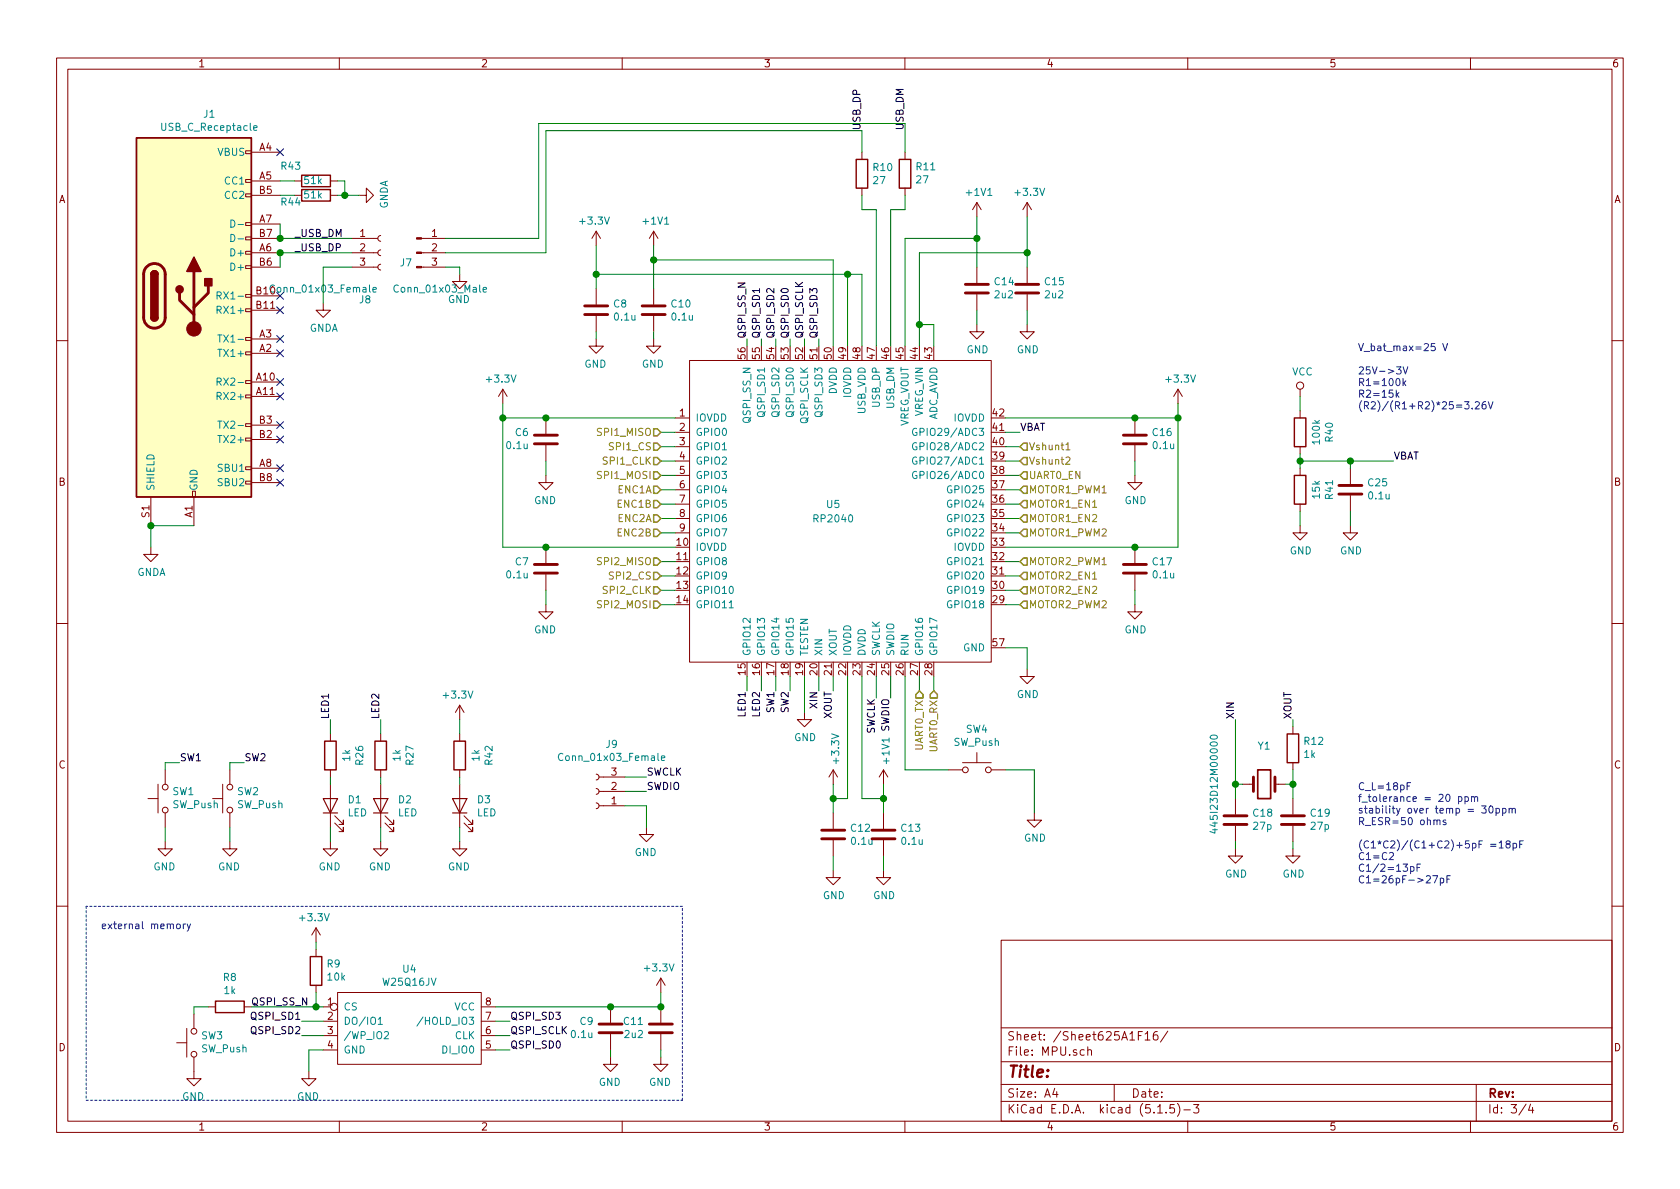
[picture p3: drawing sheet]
<svg xmlns="http://www.w3.org/2000/svg" width="297mm" height="210mm" viewBox="0 0 297 210" stroke-linecap="round" stroke-linejoin="round" font-family="sans-serif">
<g fill="none" stroke="#840000" stroke-width=".18">
<path d="M10 10.3h277v189.9h-277zM12 12.2h273v186.1h-273zM60 10.3v1.9M110 10.3v1.9M160 10.3v1.9M210 10.3v1.9M260 10.3v1.9M43.4 39.4h1v.5h-1zM43.4 34.3h1v.5h-1zM43.4 31.7h1v.6h-1zM43.4 26.7h1v.5h-1zM44.4 32h5.1"/>
<path d="M44.4 34.5h5.1M44.4 26.9h5.1M44.4 39.6h5.1M52.1 32h1.2M58.4 32h1.3M58.4 34.5h1.3M63.5 34.5h1.3v-1.2l1.2 1.2-1.2 1.3v-1.3M152.4 26.9v1.3M152.4 33.3v1.2M160 26.9v1.3M160 33.3v1.2M172.7 35.8v2.5"/>
<path d="M172.7 35.8l-.7 1.3M172.7 35.8l.8 1.3M181.6 35.8v2.5M181.6 35.8l-.8 1.3M181.6 35.8l.8 1.3M43.4 59.7h1v.5h-1zM43.4 54.6h1v.5h-1zM43.4 52.1h1v.5h-1zM43.4 47h1v.5h-1zM43.4 44.4h1v.6h-1zM43.4 41.9h1v.5h-1zM44.4 47.2h5.1"/>
<path d="M44.4 44.7h5.1M44.4 42.2h5.1M44.4 59.9h5.1M44.4 52.3h5.1M44.4 54.9h5.1M57.1 53.6v1.3h1.3l-1.3 1.2-1.2-1.2h1.2M62.2 47.2h4.6M62.2 44.7h4.6M62.2 42.2h4.6M67.3 46.7l-.3 .1-.2 .4 .1 .3 .4 .2M67.3 44.2l-.3 .1-.2 .3 .1 .4 .4 .2M67.3 41.7l-.3 .1-.2 .3 .1 .4 .4 .2"/>
<path d="M74.5 47.2h4.2M74.5 44.7h4.2M74.5 42.2h4.2M81.3 48.5v1.3h-1.3l1.3 1.2 1.2-1.2h-1.2M105.4 59.9v1.3h-1.3l1.3 1.3 1.3-1.3h-1.3M105.4 40.9v2.5M105.4 51v2.8M105.4 55.9v2.8M105.4 40.9l.8 1.3M105.4 40.9l-.8 1.3M115.6 59.9v1.3h-1.3l1.3 1.3 1.2-1.3h-1.2M115.6 40.9l-.8 1.3"/>
<path d="M115.6 40.9v2.5M115.6 51v2.8M115.6 55.9v2.8M115.6 40.9l.7 1.3M172.7 57.4v1.3h1.3l-1.3 1.2-1.3-1.2h1.3M172.7 47.2v2.8M172.7 52.1v2.8M181.6 57.4v1.3h1.3l-1.3 1.2-1.3-1.2h1.3M181.6 47.2v2.8M181.6 52.1v2.8M10 60.2h2M43.4 77.5h1v.5h-1z"/>
<path d="M43.4 74.9h1v.5h-1zM43.4 69.8h1v.6h-1zM43.4 67.3h1v.5h-1zM43.4 62.2h1v.5h-1zM44.4 67.6h5.1M44.4 70.1h5.1M44.4 62.5h5.1M44.4 77.7h5.1M44.4 75.2h5.1M88.9 68.8l.8 1.3M88.9 68.8v2.6M88.9 68.8l-.8 1.3"/>
<path d="M96.5 73.9v2.8M96.5 78.7v2.8M119.4 73.9h2.5M119.4 76.4h2.5M119.4 79h2.5M121.9 63.7h53.4v53.4h-53.4zM200.7 73.9v2.8M200.7 78.7v2.8M208.3 68.8l-.8 1.3M208.3 68.8v2.6M208.3 68.8l.7 1.3M229.9 68.8v1.3"/>
<path d="M229.9 72.6v1.3M229.9 79v1.3M285 60.2h2M26.7 96.8v1.2h1.2l-1.2 1.3-1.3-1.3h1.3M26.7 87.9v5.1M34 86.9h.5v1h-.5zM34.3 87.9v5.1M43.4 85.1h1v.5h-1zM43.4 82.5h1v.6h-1zM44.4 82.8h5.1M44.4 85.3h5.1M96.5 84.1v1.2h-1.3l1.3 1.3 1.3-1.3h-1.3"/>
<path d="M96.5 96.8v2.8M119.4 81.5h2.5M119.4 84.1h2.5M119.4 86.6h2.5M119.4 89.1h2.5M119.4 91.7h2.5M119.4 94.2h2.5M200.7 84.1v1.2h1.2l-1.2 1.3-1.3-1.3h1.3M200.7 96.8v2.8M229.9 93v1.2h1.2l-1.2 1.3-1.3-1.3h1.3M229.9 82.8v1.3M229.9 89.1v1.3"/>
<path d="M238.8 93v1.2h1.2l-1.2 1.3-1.3-1.3h1.3M238.8 82.8v2.8M238.8 87.6v2.8M10 110.3h2M96.5 106.9v1.3h-1.3l1.3 1.3 1.3-1.3h-1.3M96.5 101.6v2.8M181.6 118.4v1.2h1.3l-1.3 1.3-1.3-1.3h1.3M200.7 106.9v1.3h1.2l-1.2 1.3-1.3-1.3h1.3M200.7 101.6v2.8M285 110.3h2M27.9 138.7v5.1M29.2 136.1v2.6"/>
<path d="M39.4 138.7v5.1M40.6 136.1v2.6M58.4 129.8v1.3M58.4 136.1v1.3M58.4 138.7v7.6M67.3 129.8v1.3M67.3 136.1v1.3M67.3 138.7v7.6M81.3 124.7v2.5M81.3 129.8v1.3M81.3 136.1v1.3M81.3 138.7v7.6"/>
<path d="M81.3 124.7l.7 1.3M81.3 124.7l-.8 1.3M105.4 136.9l.3 .1 .2 .3-.1 .4-.4 .2M105.4 139.4l.3 .2 .2 .2-.1 .5-.4 .2M105.9 137.4h4.6M105.9 139.9h4.6M142.2 126v1.2h1.3l-1.3 1.3-1.2-1.3h1.2M147.3 136.1v2.6M147.3 136.1l-.7 1.3M147.3 136.1l.8 1.3M156.2 136.1l-.8 1.3M156.2 136.1v2.6"/>
<path d="M156.2 136.1l.8 1.3M167.6 136.1h2.6M170.2 134.9h5.1M172.7 133.1v1.8M175.3 136.1h2.5M219.7 138.7h1.9M225.4 138.7h1.9M228.6 128.5v1.3M228.6 134.9v1.2M26.2 141.2h1.7M29.2 148.8v1.3h-1.3l1.3 1.3 1.3-1.3h-1.3M29.2 143.8v2.5"/>
<path d="M37.6 141.2h1.8M40.6 148.8v1.3h-1.2l1.2 1.3 1.3-1.3h-1.3M40.6 143.8v2.5M58.4 148.8v1.3h-1.3l1.3 1.3 1.3-1.3h-1.3M59.2 145.5l1.5 1.6v-.8v.8h-.8M59.2 144.3l1.5 1.5v-.8v.8h-.8M67.3 148.8v1.3h-1.3l1.3 1.3 1.3-1.3h-1.3M68.1 145.5l1.5 1.6v-.8v.8h-.8M68.1 144.3l1.5 1.5v-.8v.8h-.8M81.3 148.8v1.3h-1.3l1.3 1.3 1.2-1.3h-1.2M82 145.5l1.6 1.6v-.8v.8h-.8M82 144.3l1.6 1.5v-.8v.8h-.8"/>
<path d="M105.4 142l.3 .1 .2 .3-.1 .4-.4 .2M105.9 142.5h4.6M114.3 146.3v1.3h-1.3l1.3 1.2 1.3-1.2h-1.3M147.3 153.9v1.3h1.3l-1.3 1.3-1.3-1.3h1.3M147.3 143.8v2.8M147.3 148.6v2.8M156.2 153.9v1.3h1.3l-1.3 1.3-1.3-1.3h1.3M156.2 143.8v2.8M156.2 148.6v2.8M182.9 143.8v1.2h1.2l-1.2 1.3-1.3-1.3h1.3M218.4 150.1v1.3h1.3l-1.3 1.2-1.2-1.2h1.2M218.4 141.2v2.8"/>
<path d="M218.4 146v2.8M228.6 150.1v1.3h1.3l-1.3 1.2-1.3-1.2h1.3M228.6 141.2v2.8M228.6 146v2.8M10 160.2h2M34.3 179.3v2.6M36.8 178h1.3M43.2 178h1.2M55.9 164.1l.7 1.2M55.9 164.1v2.5M55.9 167.9v1.3M55.9 174.2v1.3"/>
<path d="M55.9 164.1l-.8 1.2M57.1 178h1.3M59.7 175.5h25.4v12.7h-25.4zM85.1 178h2.5M107.9 178v2.8M116.8 173v2.5M116.8 178v2.8M116.8 173l.8 1.2M116.8 173l-.7 1.2M177 166.3h108v32h-108zM285 160.2h2M31.2 184.4h1.8"/>
<path d="M33 181.9v5M34.3 186.9v3.8h-1.3l1.3 1.3 1.3-1.3h-1.3M54.6 189.5v1.2h-1.3l1.3 1.3 1.3-1.3h-1.3M57.1 183.1h2.6M57.1 180.6h2.6M57.1 185.7h2.6M60 198.3v1.9M85.1 183.1h2.5M85.1 180.6h2.5M85.1 185.7h2.5M107.9 186.9v1.3h-1.2l1.2 1.3 1.3-1.3h-1.3M107.9 182.9v2.8"/>
<path d="M110 198.3v1.9M116.8 186.9v1.3h-1.2l1.2 1.3 1.3-1.3h-1.3M116.8 182.9v2.8M160 198.3v1.9M177 194.8h108M177 191.8h108M177 187.8h108M177 181.8h108M186.5 192.5l-.4 1h1M186.8 193v1M191.7 185.7l-.4-.1-.3 .3 .1 .6 .2 .1 .4-.1M192.3 185.7h.1a.37 .37 0 0 1 .6 .1v.8"/>
<path d="M192.3 185.1v1.5M197 191.8v3M201.3 183.1h.5M202 182.4h-.7v1.5M202.5 182.8l.4-.4v1.5M202.5 183.9h.8M204.6 182.4a.59 .59 0 0 0-.7 .7l.1 .7 .2 .1 .5-.1v-.5l-.1-.2-.4-.1-.3 .3M204.7 196.8h.8M206.2 196.7v.1M206.5 182.3l-1.3 2M207.6 195.3h-.7l-.1 .7 .2-.1 .5 .1 .2 .2-.1 .5-.2 .1-.6-.1M208.2 195.1a1.71 1.71 0 0 1 0 2.3"/>
<path d="M209.3 196.3h1.2M210 198.3v1.9M211 195.3h1l-.5 .6 .4 .1v.7l-.2 .1-.7-.1M260 198.3v1.9M261 191.8v6.5M269.8 195.2l-1.2 2M270.6 195.2l-.3 1.1h.9M271 195.8v1"/>
<circle cx="229.9" cy="68.2" r=".63"/>
<circle cx="29.2" cy="139.2" r=".51"/>
<circle cx="40.6" cy="139.2" r=".51"/>
<circle cx="170.7" cy="136.1" r=".51"/>
<circle cx="174.8" cy="136.1" r=".51"/>
<circle cx="29.2" cy="143.3" r=".51"/>
<circle cx="40.6" cy="143.3" r=".51"/>
<circle cx="59.1" cy="178" r=".63"/>
<circle cx="34.3" cy="186.4" r=".51"/>
<circle cx="34.3" cy="182.4" r=".51"/>
</g>
<g fill="none" stroke="#840000" stroke-width=".51">
<path d="M26 47.2a1.89 1.89 0 0 1 2-.5 1.89 1.89 0 0 1 1.2 1.8v7.6a1.9 1.9 0 0 1-1.9 1.9 1.9 1.9 0 0 1-1.9-1.9v-7.7l.1-.6zM31.7 51.8v1.3l2.6 2.5M34.3 48v10.2M36.8 50.5v1.3l-2.5 2.6M103.4 55.6h4M103.4 54.1h4M113.5 55.6h4.1M113.5 54.1h4.1M170.7 50.3h4.1M170.7 51.8h4.1M179.6 50.3h4M179.6 51.8h4"/>
<path d="M94.5 77h4.1M94.5 78.5h4.1M198.6 77h4.1M198.6 78.5h4.1M94.5 99.8h4.1M198.6 99.8h4.1M236.7 85.8h4.1M236.7 87.4h4.1M94.5 101.3h4.1M198.6 101.3h4.1M221.6 137.4v2.5M225.4 137.4v2.5"/>
<path d="M145.3 148.3h4.1M145.3 146.8h4.1M154.2 148.3h4M154.2 146.8h4M216.4 144.3h4.1M216.4 145.8h4.1M226.6 144.3h4M226.6 145.8h4M105.9 181.1h4.1M105.9 182.6h4.1M114.8 181.1h4.1M114.8 182.6h4.1"/>
</g>
<path d="M222.4 136.1h2.3v5.1h-2.3z" fill="none" stroke="#840000" stroke-width=".3"/>
<g fill="none" stroke="#008484" stroke-width=".18">
<path d="M40.8 38.9a.64 .64 0 0 1 .7 .6 .64 .64 0 0 1-.7 .7zM42.1 39.7h1M44.9 22.6l.6-.1-.1-.2-.4-.1-.1 .2v.6h.5M38.4 52.3l.6-.1 .1-.2-.1-.3-.1-.1h-.5v1.3M38.4 54.8h.6l.1-.2-.1-.3-.1-.2h-.5v1.3M38.5 59.2h.7M38.7 52.3l.4 .6M38.9 59.2v1.3M40.8 41.4a.64 .64 0 0 1 .7 .7 .64 .64 0 0 1-.7 .6zM42.1 42.2h1M65.9 51.2l.6-.1v-.2l-.4-.1-.2 .2 .1 .6h.5M85.4 51.2l.6-.1v-.2l-.4-.1-.2 .2 .1 .6h.5"/>
<path d="M38.4 67.5h.6l.1-.2-.1-.3-.1-.2h-.5v1.3M38.4 70h.6l.1-.2-.1-.3-.1-.1h-.5v1.3M38.5 61.8h.7M38.5 77h.7M38.5 74.5h.7M38.7 67.5l.4 .6M38.9 74.5v1.2M162.1 78.4a.59 .59 0 0 0-.8 .5 .59 .59 0 0 0 .8 .6v-.5h-.2M162.1 75.8a.59 .59 0 0 0-.8 .6 .59 .59 0 0 0 .8 .6v-.5h-.2M162.1 83.4a.59 .59 0 0 0-.8 .6 .59 .59 0 0 0 .8 .6v-.5h-.2M162.1 80.9a.59 .59 0 0 0-.8 .6 .59 .59 0 0 0 .8 .5v-.4h-.2M128.9 107.5h.7"/>
<path d="M99.5 133.3a.6 .6 0 0 0-.8 .5 .6 .6 0 0 0 .6 .7l.2-.1M116.9 134.1l.7-.1-.1-.3-.4-.1-.2 .2 .1 .6h.5M214.1 130.1a.66 .66 0 0 1 .7-.2 .66 .66 0 0 1 .4 .5 .74 .74 0 0 1-1.2-.1zM214.8 146.6v.7l-.9-.3M74.8 179.8l-1.1 1.7M66.9 180.2l.3-.3v1.2M66.9 181.1h.7M68 182.5l.5-.1 .2 .4-.1 .2-.7 .7h.8"/>
</g>
<g fill="#840000" stroke="#840000" stroke-width=".18">
<path d="M73.7 47.1h.8v.3h-.8z"/>
<path d="M73.7 44.6h.8v.2h-.8z"/>
<path d="M73.7 42h.8v.3h-.8z"/>
<circle cx="34.3" cy="58.2" r="1.27"/>
</g>
<path d="M57.1 141.2h2.6l-1.3 2.6zM57.1 143.8h2.6M66 141.2h2.6l-1.3 2.6zM66 143.8h2.6M80 141.2h2.5l-1.2 2.6zM80 143.8h2.5" fill="none" stroke="#840000" stroke-width=".2"/>
<g fill="none" stroke="#840000" stroke-width=".25">
<path d="M24.1 24.4h20.3v63.5h-20.3zM53.3 31h5.1v2h-5.1zM53.3 33.5h5.1v2.1h-5.1zM151.4 28.2h2v5.1h-2zM159 28.2h2v5.1h-2zM26.7 56.1a.63 .63 0 0 0 .6 .7 .63 .63 0 0 0 .6-.7M26.7 48.5a.63 .63 0 0 1 .6-.6 .63 .63 0 0 1 .6 .6M228.9 73.9h2v5.1h-2zM228.9 84.1h2v5h-2zM57.4 131.1h2v5h-2zM66.3 131.1h2v5h-2zM80.3 131.1h2v5h-2z"/>
<path d="M227.6 129.8h2v5.1h-2zM38.1 177h5.1v2.1h-5.1zM54.9 169.2h2v5h-2z"/>
</g>
<path d="M24.1 24.4h20.3v63.5h-20.3z" fill="#ffffc2" stroke="#ffffc2" stroke-width=".18"/>
<g fill="#840000" stroke="#840000" stroke-width=".25">
<path d="M26.7 56.1h1.2a.63 .63 0 0 1-.6 .7 .63 .63 0 0 1-.6-.7z"/>
<path d="M26.8 48.1a.63 .63 0 0 1 .8-.2 .63 .63 0 0 1 .3 .6h-1.2z"/>
<path d="M26.7 48.5h1.2v7.6h-1.2z"/>
<path d="M36.2 49.3h1.3v1.2h-1.3z"/>
<path d="M34.3 45.5l1.3 2.5h-2.6z"/>
<circle cx="31.7" cy="51.2" r=".63"/>
</g>
<path d="M15.2 160.3v34.3M120.6 160.3h-105.4M15.2 194.6h105.4M120.6 194.6v-34.3" fill="none" stroke="#0000c2" stroke-width=".18" stroke-dasharray=".4 .4"/>
<g fill="none" stroke="#008400" stroke-width=".18">
<path d="M49.5 39.6v2.6h12.7M49.5 32h2.6M59.7 32h1.3v2.5M59.7 34.5h3.8M152.4 26.9v-3.8h-55.9v21.6h-17.8M152.4 34.5v2.6h2.5v24.1M160 26.9v-5.1h-64.8v20.4h-16.5M160 34.5v2.6h-2.5v24.1M172.7 38.3v8.9M181.6 38.3v8.9M62.2 47.2h-5.1v6.4M62.2 44.7h-12.7v2.5"/>
<path d="M78.7 47.2h2.6v1.3M105.4 43.4v7.6M105.4 58.7v1.2M105.4 48.5h47v12.7M115.6 46h31.7v15.2M115.6 43.4v7.6M115.6 58.7v1.2M132.1 59.9v1.3M134.6 59.9v1.3M137.2 59.9v1.3M139.7 59.9v1.3M142.2 59.9v1.3"/>
<path d="M144.8 59.9v1.3M149.9 48.5v12.7M162.6 57.4h2.5v3.8M172.7 42.2h-12.7v19M172.7 54.9v2.5M181.6 44.7h-19v16.5M181.6 54.9v2.5M88.9 71.4v25.4h30.5M88.9 73.9h30.5M116.8 79h2.6M116.8 76.4h2.6M177.8 79h2.5"/>
<path d="M177.8 76.4h2.5M177.8 73.9h30.5M208.3 71.4v25.4h-30.5M229.9 70.1v2.5M34.3 93h-7.6v3.8M96.5 81.5v2.6M116.8 81.5h2.6M116.8 94.2h2.6M116.8 91.7h2.6M116.8 89.1h2.6M116.8 99.3h2.6M116.8 86.6h2.6"/>
<path d="M116.8 84.1h2.6M177.8 81.5h2.5M177.8 94.2h2.5M177.8 91.7h2.5M177.8 89.1h2.5M177.8 99.3h2.5M177.8 86.6h2.5M177.8 84.1h2.5M200.7 81.5v2.6M229.9 81.5h16.5M229.9 80.3v2.5M229.9 90.4v2.6"/>
<path d="M238.8 81.5v1.3M238.8 90.4v2.6M96.5 104.4v2.5M116.8 106.9h2.6M116.8 104.4h2.6M116.8 101.8h2.6M132.1 119.6v2.6M134.6 119.6v2.6M137.2 119.6v2.6M139.7 119.6v2.6M142.2 119.6v6.4M144.8 119.6v2.6"/>
<path d="M147.3 119.6v2.6M149.9 119.6v21.6h-2.6M152.4 119.6v21.6h3.8M154.9 119.6v3.8M157.5 119.6v3.8M160 119.6v16.5h7.6M162.6 119.6v2.6M165.1 119.6v2.6M177.8 106.9h2.5M177.8 104.4h2.5M177.8 101.8h2.5M177.8 114.5h3.8v3.9"/>
<path d="M200.7 104.4v2.5M31.7 134.9h-2.5v1.2M43.2 134.9h-2.6v1.2M58.4 127.2v2.6M58.4 137.4v1.3M67.3 127.2v2.6M67.3 137.4v1.3M81.3 127.2v2.6M81.3 137.4v1.3M110.5 137.4h3.8M110.5 139.9h3.8M147.3 138.7v5.1"/>
<path d="M156.2 138.7v5.1M177.8 136.1h5.1v7.7M218.4 138.7h1.3M218.4 127.2v14M227.3 138.7h1.3M228.6 127.2v1.3M228.6 136.1v5.1M29.2 146.3v2.5M40.6 146.3v2.5M58.4 146.3v2.5M67.3 146.3v2.5M81.3 146.3v2.5"/>
<path d="M110.5 142.5h3.8v3.8M147.3 151.4v2.5M156.2 151.4v2.5M218.4 148.8v1.3M228.6 148.8v1.3M36.8 178h-2.5v1.3M44.4 178h12.7M55.9 166.6v1.3M55.9 175.5v2.5M116.8 175.5v2.5h-29.2M53.3 180.6h3.8M53.3 183.1h3.8"/>
<path d="M57.1 185.7h-2.5v3.8M87.6 180.6h2.6M87.6 183.1h2.6M87.6 185.7h2.6M107.9 185.7v1.2M116.8 185.7v1.2"/>
</g>
<g fill="none" stroke="#848400" stroke-width=".25">
<path d="M115.6 78.4h.6l.6 .6-.6 .6h-.6zM115.6 75.8h.6l.6 .6-.6 .7h-.6zM181 78.4h.6v1.2h-.6l-.7-.6zM115.6 98.7h.6l.6 .6-.6 .6h-.6zM115.6 80.9h.6l.6 .6-.6 .7h-.6zM115.6 83.4h.6l.6 .7-.6 .6h-.6zM115.6 93.6h.6l.6 .6-.6 .7h-.6zM115.6 91.1h.6l.6 .6-.6 .6h-.6zM115.6 88.5h.6l.6 .6-.6 .7h-.6zM115.6 86h.6l.6 .6-.6 .6h-.6zM181 83.4h.6v1.3h-.6l-.7-.6zM181 80.9h.6v1.3h-.6l-.7-.7z"/>
<path d="M181 98.7h.6v1.2h-.6l-.7-.6zM181 88.5h.6v1.3h-.6l-.7-.7zM181 86h.6v1.2h-.6l-.7-.6zM181 93.6h.6v1.3h-.6l-.7-.7zM181 91.1h.6v1.2h-.6l-.7-.6zM115.6 103.8h.6l.6 .6-.6 .6h-.6zM115.6 101.2h.6l.6 .6-.6 .7h-.6zM115.6 106.3h.6l.6 .6-.6 .7h-.6zM181 103.8h.6v1.2h-.6l-.7-.6zM181 106.3h.6v1.3h-.6l-.7-.7zM181 101.2h.6v1.3h-.6l-.7-.7zM162.6 122.2l.6 .6v.6h-1.3v-.6z"/>
<path d="M165.1 122.2l.6 .6v.6h-1.2v-.6z"/>
</g>
<path d="M188.5 78.6l.3-.3v1.2M188.5 79.5h.7M188.5 80.9l.5-.1 .2 .4-.1 .2-.7 .7h.8" fill="none" stroke="#848400" stroke-width=".18"/>
<g fill="none" stroke="#0000c2" stroke-width=".18">
<path d="M246.9 69v1.3M246.9 64.9h.8l-.4 .4 .3 .2 .1 .4-.2 .2-.6-.1M247 69.8l.3 .5M247.3 69.4l-.4 .5M248.1 64.9l.4 1.2 .4-1.2M248.1 66.9v1.3M248.2 67.7l.4 .5M248.6 67.4l-.5 .4M255.1 60.8l.4 1.2 .4-1.2M259 71h.7l-.4 .5 .4 .1-.1 .7h-.4l-.2-.1M260.3 72.2v.1M260.8 71.2l.5-.2 .3 .4-.8 .9h.8"/>
<path d="M262.7 71l-.4 .1a.87 .87 0 0 0 0 1.2l.4-.1v-.6l-.4-.1-.2 .3M263.1 71l.5 1.3 .4-1.3M248.8 139h.4M249.4 138.4h-.6v1.3M245.7 150.9l.5-.2 .2 .4-.1 .2-.7 .7h.8M249.4 153.3l.4-.1 .2 .3-.1 .5h-.5M249.4 153.2v1.3M250.5 153.4h.5M251.2 152.8h-.7v1.3M253.3 154.9h.9l-.6 1.2M254.1 145.2l.2-.2 .3 .1v.7M254.7 155.3h.3l.3 .2-.2 .6h-.4"/>
<path d="M254.7 155.3v1.3M255.6 145.1l-.3-.1-.2 .2 .1 .2 .4 .1v.3h-.5M255.8 155.5h.4M256.4 154.9h-.6v1.2M257.9 140.9h.3l.3 .2-.1 .6h-.5M257.9 140.9v1.3M259 140.9h.4l.2 .2-.1 .6h-.5M259 140.9v1.3M260.2 141l.1-.1h.4v.8M260.2 140.9v.8M260.7 141.1l.2-.2h.3l.1 .8M262 142.5h.8l-.4 .5 .3 .1v.6l-.5 .1-.2-.1"/>
<path d="M263.4 142.6l.2-.1a.67 .67 0 0 1 .4 .6 .67 .67 0 0 1-.4 .7l-.4-.5zM263.6 149.3h.9M263.6 149.7h.9M264.5 143l.4-.1 .2 .3-.1 .5h-.5M264.5 142.9v1.3M265.1 149l.3-.3v1.3M265.1 150h.7M265.7 143l.3-.1 .3 .3-.1 .5h-.5M265.7 142.9v1.3M266.5 149.2l-.2-.3 .2-.2h.3l.2 .1v.3l-.6 .2-.1 .2v.2l.2 .3h.3l.2-.3v-.4l-.2-.1M266.8 143.1l.2-.2 .3 .1 .1 .8M266.8 142.9v.9"/>
<path d="M267.4 143.1l.1-.2 .3 .1 .1 .8M267.5 149.2l.4-.1 .2 .2-.1 .6h-.5M267.5 149.1v1.3M268.7 149.3h.4M269.3 148.7h-.6v1.3M31.3 163.4h.3l.2 .1 .1 .5-.2 .2h-.3l-.1-.1zM32.4 163.4v.8M32.8 163.4l-.4 .2M33.1 163.4l.3 .8M33.7 163.4l-.4 1.1-.2 .2"/>
</g>
<g fill="#008400" stroke="#008400" stroke-width=".25">
<circle cx="200.7" cy="73.9" r=".51"/>
<circle cx="108" cy="178" r=".51"/>
<circle cx="115.6" cy="46" r=".51"/>
<circle cx="172.7" cy="42.2" r=".51"/>
<circle cx="55.9" cy="178" r=".51"/>
<circle cx="181.6" cy="44.7" r=".51"/>
<circle cx="61" cy="34.5" r=".51"/>
<circle cx="105.4" cy="48.5" r=".51"/>
<circle cx="149.9" cy="48.5" r=".51"/>
<circle cx="49.5" cy="44.7" r=".51"/>
<circle cx="218.4" cy="138.7" r=".51"/>
<circle cx="96.5" cy="73.9" r=".51"/>
<circle cx="88.9" cy="73.9" r=".51"/>
<circle cx="229.9" cy="81.5" r=".51"/>
<circle cx="147.3" cy="141.2" r=".51"/>
<circle cx="238.8" cy="81.5" r=".51"/>
<circle cx="156.2" cy="141.2" r=".51"/>
<circle cx="228.6" cy="138.7" r=".51"/>
<circle cx="26.7" cy="93" r=".51"/>
<circle cx="162.6" cy="57.4" r=".51"/>
<circle cx="116.8" cy="178" r=".51"/>
<circle cx="96.5" cy="96.8" r=".51"/>
<circle cx="49.5" cy="42.2" r=".51"/>
<circle cx="208.3" cy="73.9" r=".51"/>
<circle cx="200.7" cy="96.8" r=".51"/>
</g>
<g fill="none" stroke="#000084" stroke-width=".18">
<path d="M48.9 26.3l1.2 1.2M50.1 26.3l-1.2 1.2M48.9 59.3l1.2 1.2M48.9 54.2l1.2 1.3M48.9 51.7l1.2 1.2M50.1 59.3l-1.2 1.2M50.1 54.2l-1.2 1.3M50.1 51.7l-1.2 1.2M48.9 77.1l1.2 1.2M48.9 74.6l1.2 1.2M48.9 69.5l1.2 1.2M48.9 66.9l1.2 1.3"/>
<path d="M48.9 61.9l1.2 1.2M50.1 77.1l-1.2 1.2M50.1 74.6l-1.2 1.2M50.1 69.5l-1.2 1.2M50.1 66.9l-1.2 1.3M50.1 61.9l-1.2 1.2M48.9 84.7l1.2 1.2M48.9 82.2l1.2 1.2M50.1 84.7l-1.2 1.2M50.1 82.2l-1.2 1.2"/>
</g>
<text font-size="2.8" fill="#840000" x="178" y="190.5">Title:</text>
<g font-size="2.1" fill="#840000">
<text x="178" y="184">Sheet: /Sheet625A1F16/</text>
<text x="178" y="186.7">File: MPU.sch</text>
<text x="178" y="196.9">KiCad E.D.A. kicad (5.1.5)-3</text>
<text x="178" y="194.1">Size: A4</text>
<text x="200" y="194.1">Date:</text>
<text x="263" y="194.1">Rev:</text>
<text x="263" y="196.9">Id: 3/4</text>
</g>
<g font-size="1.8" fill="#840000">
<text x="35" y="11.9">1</text>
<text x="85" y="11.9">2</text>
<text x="135" y="11.9">3</text>
<text x="185" y="11.9">4</text>
<text x="235" y="11.9">5</text>
<text x="285" y="11.9">6</text>
<text x="45.9" y="26.7">A4</text>
<text x="10.4" y="35.9">A</text>
<text x="45.9" y="31.7">A5</text>
<text x="45.9" y="34.3">B5</text>
<text x="285.4" y="35.9">A</text>
<text x="45.9" y="39.4">A7</text>
<text x="45.9" y="41.9">B7</text>
<text x="63.7" y="41.9">1</text>
<text x="76.4" y="41.9">1</text>
<text x="45.9" y="44.4">A6</text>
<text x="45.9" y="47">B6</text>
<text x="63.7" y="44.4">2</text>
<text x="63.7" y="47">3</text>
<text x="76.4" y="44.4">2</text>
<text x="76.4" y="47">3</text>
<text x="45.4" y="52.1">B10Conn_01x03_Female</text>
<text x="45.4" y="54.6">B11</text>
<text x="45.9" y="59.7">A3</text>
<text x="45.9" y="62.2">A2</text>
<text x="131.8" y="63.4" transform="rotate(-90 131.8 63.4)">56</text>
<text x="134.4" y="63.4" transform="rotate(-90 134.4 63.4)">55</text>
<text x="136.9" y="63.4" transform="rotate(-90 136.9 63.4)">54</text>
<text x="139.4" y="63.4" transform="rotate(-90 139.4 63.4)">53</text>
<text x="142" y="63.4" transform="rotate(-90 142 63.4)">52</text>
<text x="144.5" y="63.4" transform="rotate(-90 144.5 63.4)">51</text>
<text x="147.1" y="63.4" transform="rotate(-90 147.1 63.4)">50</text>
<text x="149.6" y="63.4" transform="rotate(-90 149.6 63.4)">49</text>
<text x="152.1" y="63.4" transform="rotate(-90 152.1 63.4)">48</text>
<text x="154.7" y="63.4" transform="rotate(-90 154.7 63.4)">47</text>
<text x="157.2" y="63.4" transform="rotate(-90 157.2 63.4)">46</text>
<text x="159.8" y="63.4" transform="rotate(-90 159.8 63.4)">45</text>
<text x="162.3" y="63.4" transform="rotate(-90 162.3 63.4)">44</text>
<text x="164.8" y="63.4" transform="rotate(-90 164.8 63.4)">43</text>
<text x="45.4" y="67.3">A10</text>
<text x="45.4" y="69.8">A11</text>
<text x="45.9" y="77.5">B2</text>
<text x="45.9" y="74.9">B3</text>
<text x="120.2" y="73.7">1</text>
<text x="120.2" y="76.2">2</text>
<text x="175.6" y="76.2">41</text>
<text x="175.6" y="73.7">42</text>
<text x="45.9" y="82.5">A8</text>
<text x="120.2" y="78.7">3</text>
<text x="120.2" y="81.3">4</text>
<text x="120.2" y="83.8">5</text>
<text x="175.6" y="83.8">38</text>
<text x="175.6" y="81.3">39</text>
<text x="175.6" y="78.7">40</text>
<text x="10.4" y="85.9">B</text>
<text x="45.9" y="85.1">B8</text>
<text x="120.2" y="86.4">6</text>
<text x="120.2" y="88.9">7</text>
<text x="175.6" y="88.9">36</text>
<text x="175.6" y="86.4">37</text>
<text x="285.4" y="85.9">B</text>
<text x="26.4" y="91.5" transform="rotate(-90 26.4 91.5)">S1</text>
<text x="34" y="91.5" transform="rotate(-90 34 91.5)">A1</text>
<text x="120.2" y="91.4">8</text>
<text x="120.2" y="94">9</text>
<text x="175.6" y="94">34</text>
<text x="175.6" y="91.4">35</text>
<text x="119.7" y="96.5">10</text>
<text x="119.7" y="99.1">11</text>
<text x="119.7" y="101.6">12</text>
<text x="175.6" y="101.6">31</text>
<text x="175.6" y="99.1">32</text>
<text x="175.6" y="96.5">33</text>
<text x="119.7" y="104.1">13</text>
<text x="119.7" y="106.7">14</text>
<text x="175.6" y="106.7">29</text>
<text x="175.6" y="104.1">30</text>
<text x="131.8" y="119.3" transform="rotate(-90 131.8 119.3)">15</text>
<text x="134.4" y="119.3" transform="rotate(-90 134.4 119.3)">16</text>
<text x="136.9" y="119.3" transform="rotate(-90 136.9 119.3)">17</text>
<text x="139.4" y="119.3" transform="rotate(-90 139.4 119.3)">18</text>
<text x="142" y="119.3" transform="rotate(-90 142 119.3)">19</text>
<text x="144.5" y="119.3" transform="rotate(-90 144.5 119.3)">20</text>
<text x="147.1" y="119.3" transform="rotate(-90 147.1 119.3)">21</text>
<text x="149.6" y="119.3" transform="rotate(-90 149.6 119.3)">22</text>
<text x="152.1" y="119.3" transform="rotate(-90 152.1 119.3)">23</text>
<text x="154.7" y="119.3" transform="rotate(-90 154.7 119.3)">24</text>
<text x="157.2" y="119.3" transform="rotate(-90 157.2 119.3)">25</text>
<text x="159.8" y="119.3" transform="rotate(-90 159.8 119.3)">26</text>
<text x="162.3" y="119.3" transform="rotate(-90 162.3 119.3)">27</text>
<text x="164.8" y="119.3" transform="rotate(-90 164.8 119.3)">28</text>
<text x="175.6" y="114.3">57</text>
<text x="10.4" y="135.9">C</text>
<text x="108.1" y="137.2">3</text>
<text x="285.4" y="135.9">C</text>
<text x="108.1" y="142.2">1</text>
<text x="108.1" y="139.7">2</text>
<text x="57.9" y="177.8">1</text>
<text x="85.9" y="177.8">8</text>
<text x="10.4" y="185.9">D</text>
<text x="57.9" y="180.3">2</text>
<text x="57.9" y="182.9">3</text>
<text x="57.9" y="185.4">4</text>
<text x="85.9" y="185.4">5</text>
<text x="85.9" y="182.9">6</text>
<text x="85.9" y="180.3">7</text>
<text x="285.4" y="185.9">D</text>
<text x="35" y="199.9">1</text>
<text x="85" y="199.9">2</text>
<text x="135" y="199.9">3</text>
<text x="185" y="199.9">4</text>
<text x="235" y="199.9">5</text>
<text x="285" y="199.9">6</text>
</g>
<g font-size="1.8" fill="#008484">
<text x="28.9" y="23.1">USB_C_Receptacle</text>
<text x="36" y="20.8">J1</text>
<text x="38.5" y="27.6">VBUS</text>
<text x="39.9" y="32.6">CC1</text>
<text x="39.9" y="35.2">CC2</text>
<text x="49.8" y="30">R43</text>
<text x="53.9" y="32.6">51k</text>
<text x="53.9" y="35.1">51k</text>
<text x="154.5" y="30.2">R10</text>
<text x="154.5" y="32.6">27</text>
<text x="162.1" y="30.1">R11</text>
<text x="162.1" y="32.4">27</text>
<text x="171" y="34.6">+1V1</text>
<text x="179.7" y="34.6">+3.3V</text>
<text x="68.6" y="37" transform="rotate(-90 68.6 37)">GNDA</text>
<text x="102.7" y="39.7">+3.3V</text>
<text x="113.9" y="39.7">+1V1</text>
<text x="41.1" y="45.3">D+</text>
<text x="41.1" y="47.9">D+</text>
<text x="70.8" y="47.1">J7</text>
<text x="39.4" y="53">RX1-</text>
<text x="63.6" y="53.6">J8</text>
<text x="70.2" y="51.7">Conn_01x03_Male</text>
<text x="79.2" y="53.6">GND</text>
<text x="175.9" y="50.4">C14</text>
<text x="176" y="52.8">2u2</text>
<text x="184.8" y="50.4">C15</text>
<text x="184.9" y="52.8">2u2</text>
<text x="39" y="55.5">RX1+</text>
<text x="54.7" y="58.7">GNDA</text>
<text x="108.5" y="54.4">C8</text>
<text x="108.7" y="56.7">0.1u</text>
<text x="118.8" y="54.4">C10</text>
<text x="118.9" y="56.7">0.1u</text>
<text x="39.2" y="63.1">TX1+</text>
<text x="39.6" y="60.6">TX1-</text>
<text x="103.3" y="65">GND</text>
<text x="113.5" y="65">GND</text>
<text x="170.9" y="62.5">GND</text>
<text x="179.8" y="62.5">GND</text>
<text x="39" y="70.7">RX2+</text>
<text x="39.4" y="68.2">RX2-</text>
<text x="86.2" y="67.7">+3.3V</text>
<text x="148" y="69.8" transform="rotate(-90 148 69.8)">DVDD</text>
<text x="150.5" y="70.4" transform="rotate(-90 150.5 70.4)">IOVDD</text>
<text x="155.6" y="71.9" transform="rotate(-90 155.6 71.9)">USB_DP</text>
<text x="206.3" y="67.7">+3.3V</text>
<text x="228.4" y="66.4">VCC</text>
<text x="39.6" y="75.8">TX2-</text>
<text x="91.2" y="77.1">C6</text>
<text x="122.9" y="74.5">IOVDD</text>
<text x="122.9" y="77.1">GPIO0</text>
<text x="132.7" y="74.6" transform="rotate(-90 132.7 74.6)">QSPI_SS_N</text>
<text x="135.3" y="73.4" transform="rotate(-90 135.3 73.4)">QSPI_SD1</text>
<text x="137.8" y="73.4" transform="rotate(-90 137.8 73.4)">QSPI_SD2</text>
<text x="140.3" y="73.4" transform="rotate(-90 140.3 73.4)">QSPI_SD0</text>
<text x="142.9" y="74.8" transform="rotate(-90 142.9 74.8)">QSPI_SCLK</text>
<text x="145.4" y="73.4" transform="rotate(-90 145.4 73.4)">QSPI_SD3</text>
<text x="153" y="73.2" transform="rotate(-90 153 73.2)">USB_VDD</text>
<text x="158.1" y="72.2" transform="rotate(-90 158.1 72.2)">USB_DM</text>
<text x="160.7" y="75.7" transform="rotate(-90 160.7 75.7)">VREG_VOUT</text>
<text x="162.5" y="77.1">GPIO29/ADC3</text>
<text x="163.2" y="73.7" transform="rotate(-90 163.2 73.7)">VREG_VIN</text>
<text x="165.7" y="74.6" transform="rotate(-90 165.7 74.6)">ADC_AVDD</text>
<text x="168.6" y="74.5">IOVDD</text>
<text x="203.9" y="77.1">C16</text>
<text x="38.7" y="83.4">SBU1</text>
<text x="39.2" y="78.4">TX2+</text>
<text x="89.7" y="79.4">0.1u</text>
<text x="122.9" y="79.6">GPIO1</text>
<text x="122.9" y="82.2">GPIO2</text>
<text x="162.5" y="82.2">GPIO27/ADC1</text>
<text x="162.5" y="79.6">GPIO28/ADC2</text>
<text x="204" y="79.4">0.1u</text>
<text x="233.4" y="78.4" transform="rotate(-90 233.4 78.4)">100k</text>
<text x="235.7" y="78.1" transform="rotate(-90 235.7 78.1)">R40</text>
<text x="27.3" y="86.9" transform="rotate(-90 27.3 86.9)">SHIELD</text>
<text x="34.9" y="86.9" transform="rotate(-90 34.9 86.9)">GND</text>
<text x="38.7" y="86">SBU2</text>
<text x="94.4" y="89.1">GND</text>
<text x="122.9" y="84.7">GPIO3</text>
<text x="122.9" y="87.2">GPIO4</text>
<text x="122.9" y="89.8">GPIO5</text>
<text x="146.2" y="89.8">U5</text>
<text x="162.5" y="84.7">GPIO26/ADC0</text>
<text x="167.8" y="89.8">GPIO24</text>
<text x="167.8" y="87.2">GPIO25</text>
<text x="198.8" y="89.1">GND</text>
<text x="233.4" y="88.1" transform="rotate(-90 233.4 88.1)">15k</text>
<text x="235.7" y="88.2" transform="rotate(-90 235.7 88.2)">R41</text>
<text x="242" y="86">C25</text>
<text x="242.1" y="88.3">0.1u</text>
<text x="122.9" y="92.3">GPIO6</text>
<text x="122.9" y="94.9">GPIO7</text>
<text x="144.1" y="92.4">RP2040</text>
<text x="167.8" y="94.9">GPIO22</text>
<text x="167.8" y="92.3">GPIO23</text>
<text x="24.2" y="101.8">GNDA</text>
<text x="91.2" y="100">C7</text>
<text x="122.9" y="97.4">IOVDD</text>
<text x="122.9" y="99.9">GPIO8</text>
<text x="167.8" y="99.9">GPIO21</text>
<text x="168.6" y="97.4">IOVDD</text>
<text x="203.9" y="100">C17</text>
<text x="228" y="98">GND</text>
<text x="236.9" y="98">GND</text>
<text x="89.7" y="102.3">0.1u</text>
<text x="122.9" y="102.5">GPIO9</text>
<text x="122.9" y="105">GPIO10</text>
<text x="122.9" y="107.6">GPIO11</text>
<text x="167.8" y="107.6">GPIO18</text>
<text x="167.8" y="105">GPIO19</text>
<text x="167.8" y="102.5">GPIO20</text>
<text x="204" y="102.3">0.1u</text>
<text x="94.4" y="112">GND</text>
<text x="198.8" y="112">GND</text>
<text x="132.7" y="116.1" transform="rotate(-90 132.7 116.1)">GPIO12</text>
<text x="135.3" y="116.1" transform="rotate(-90 135.3 116.1)">GPIO13</text>
<text x="137.8" y="116.1" transform="rotate(-90 137.8 116.1)">GPIO14</text>
<text x="140.3" y="116.1" transform="rotate(-90 140.3 116.1)">GPIO15</text>
<text x="142.9" y="116.1" transform="rotate(-90 142.9 116.1)">TESTEN</text>
<text x="145.4" y="116.1" transform="rotate(-90 145.4 116.1)">XIN</text>
<text x="148" y="116.1" transform="rotate(-90 148 116.1)">XOUT</text>
<text x="150.5" y="116.1" transform="rotate(-90 150.5 116.1)">IOVDD</text>
<text x="153" y="116.1" transform="rotate(-90 153 116.1)">DVDD</text>
<text x="155.6" y="116.1" transform="rotate(-90 155.6 116.1)">SWCLK</text>
<text x="158.1" y="116.1" transform="rotate(-90 158.1 116.1)">SWDIO</text>
<text x="160.7" y="116.1" transform="rotate(-90 160.7 116.1)">RUN</text>
<text x="163.2" y="116.1" transform="rotate(-90 163.2 116.1)">GPIO16</text>
<text x="165.7" y="116.1" transform="rotate(-90 165.7 116.1)">GPIO17</text>
<text x="170.3" y="115.2">GND</text>
<text x="78.6" y="123.5">+3.3V</text>
<text x="179.8" y="123.4">GND</text>
<text x="140.4" y="131.1">GND</text>
<text x="168.7" y="131.9">SW_Push</text>
<text x="170.8" y="129.6">SW4</text>
<text x="230.7" y="131.7">R12</text>
<text x="61.9" y="134.6" transform="rotate(-90 61.9 134.6)">1k</text>
<text x="64.2" y="135.2" transform="rotate(-90 64.2 135.2)">R26</text>
<text x="70.8" y="134.6" transform="rotate(-90 70.8 134.6)">1k</text>
<text x="73.1" y="135.2" transform="rotate(-90 73.1 135.2)">R27</text>
<text x="84.8" y="134.6" transform="rotate(-90 84.8 134.6)">1k</text>
<text x="87.1" y="135.2" transform="rotate(-90 87.1 135.2)">R42</text>
<text x="99.4" y="134.6">Conn_01x03_Female</text>
<text x="107.2" y="132.3">J9</text>
<text x="148.4" y="134.8" transform="rotate(-90 148.4 134.8)">+3.3V</text>
<text x="157.3" y="134.9" transform="rotate(-90 157.3 134.9)">+1V1</text>
<text x="222.5" y="132.6">Y1</text>
<text x="230.6" y="134">1k</text>
<text x="30.5" y="140.6">SW1</text>
<text x="30.6" y="142.9">SW_Push</text>
<text x="42" y="140.6">SW2</text>
<text x="42" y="142.9">SW_Push</text>
<text x="61.6" y="142.1">D1</text>
<text x="70.5" y="142.1">D2</text>
<text x="84.5" y="142.1">D3</text>
<text x="61.4" y="144.4">LED</text>
<text x="70.3" y="144.4">LED</text>
<text x="84.3" y="144.4">LED</text>
<text x="150.5" y="147.1">C12</text>
<text x="150.6" y="149.4">0.1u</text>
<text x="159.4" y="147.1">C13</text>
<text x="159.5" y="149.4">0.1u</text>
<text x="181.1" y="148.8">GND</text>
<text x="215.3" y="146.2" transform="rotate(-90 215.3 146.2)">445I23D12M00000</text>
<text x="221.6" y="144.4">C18</text>
<text x="221.7" y="146.7">27p</text>
<text x="231.8" y="144.4">C19</text>
<text x="231.9" y="146.7">27p</text>
<text x="27.1" y="153.9">GND</text>
<text x="38.6" y="153.9">GND</text>
<text x="56.3" y="153.9">GND</text>
<text x="65.2" y="153.9">GND</text>
<text x="79.2" y="153.9">GND</text>
<text x="112.2" y="151.4">GND</text>
<text x="216.6" y="155.2">GND</text>
<text x="226.8" y="155.2">GND</text>
<text x="145.5" y="159">GND</text>
<text x="154.4" y="159">GND</text>
<text x="53.2" y="162.9">+3.3V</text>
<text x="39.5" y="173.5">R8</text>
<text x="57.9" y="171.1">R9</text>
<text x="58" y="173.4">10k</text>
<text x="71.3" y="172">U4</text>
<text x="114.1" y="171.8">+3.3V</text>
<text x="39.7" y="175.8">1k</text>
<text x="60.7" y="178.7">CS</text>
<text x="67.8" y="174.3">W25Q16JV</text>
<text x="80.3" y="178.7">VCC</text>
<text x="35.6" y="183.8">SW3</text>
<text x="60.7" y="181.2">DO/IO1</text>
<text x="60.7" y="183.8">/WP_IO2</text>
<text x="74.7" y="181.2">/HOLD_IO3</text>
<text x="80.4" y="183.8">CLK</text>
<text x="101.1" y="183.6">0.1u</text>
<text x="102.6" y="181.2">C9</text>
<text x="110.4" y="181.2">C11</text>
<text x="110.5" y="183.6">2u2</text>
<text x="35.6" y="186.1">SW_Push</text>
<text x="60.7" y="186.3">GND</text>
<text x="78.5" y="186.3">DI_IO0</text>
<text x="32.2" y="194.6">GND</text>
<text x="52.5" y="194.6">GND</text>
<text x="105.9" y="192">GND</text>
<text x="114.8" y="192">GND</text>
</g>
<g font-size="1.8">
<text x="152.1" y="23.1" transform="rotate(-90 152.1 23.1)">USB_DP</text>
<text x="159.8" y="23.1" transform="rotate(-90 159.8 23.1)">USB_DM</text>
<text x="52.1" y="41.9">_USB_DM</text>
<text x="52.1" y="44.4">_USB_DP</text>
<text x="131.8" y="59.9" transform="rotate(-90 131.8 59.9)">QSPI_SS_N</text>
<text x="134.4" y="59.9" transform="rotate(-90 134.4 59.9)">QSPI_SD1</text>
<text x="136.9" y="59.9" transform="rotate(-90 136.9 59.9)">QSPI_SD2</text>
<text x="139.4" y="59.9" transform="rotate(-90 139.4 59.9)">QSPI_SD0</text>
<text x="142" y="59.9" transform="rotate(-90 142 59.9)">QSPI_SCLK</text>
<text x="144.5" y="59.9" transform="rotate(-90 144.5 59.9)">QSPI_SD3</text>
<text x="180.3" y="76.2">VBAT</text>
<text x="246.4" y="81.3">VBAT</text>
<text x="144.5" y="125.1" transform="rotate(-90 144.5 125.1)">XIN</text>
<text x="58.2" y="127.2" transform="rotate(-90 58.2 127.2)">LED1</text>
<text x="67.1" y="127.2" transform="rotate(-90 67.1 127.2)">LED2</text>
<text x="131.8" y="126.7" transform="rotate(-90 131.8 126.7)">LED1</text>
<text x="134.4" y="126.7" transform="rotate(-90 134.4 126.7)">LED2</text>
<text x="136.9" y="126" transform="rotate(-90 136.9 126)">SW1</text>
<text x="139.4" y="126" transform="rotate(-90 139.4 126)">SW2</text>
<text x="147.1" y="127.1" transform="rotate(-90 147.1 127.1)">XOUT</text>
<text x="154.7" y="129.9" transform="rotate(-90 154.7 129.9)">SWCLK</text>
<text x="157.2" y="129.4" transform="rotate(-90 157.2 129.4)">SWDIO</text>
<text x="218.2" y="127.2" transform="rotate(-90 218.2 127.2)">XIN</text>
<text x="228.3" y="127.2" transform="rotate(-90 228.3 127.2)">XOUT</text>
<text x="31.7" y="134.6">SW1</text>
<text x="43.2" y="134.6">SW2</text>
<text x="114.3" y="137.2">SWCLK</text>
<text x="114.3" y="139.7">SWDIO</text>
<text x="44.8" y="177.8">QSPI_SS_N</text>
<text x="44.7" y="182.9">QSPI_SD2</text>
<text x="44.7" y="180.3">QSPI_SD1</text>
<text x="90.2" y="180.3">QSPI_SD3</text>
<text x="90.2" y="185.4">QSPI_SD0</text>
<text x="90.2" y="182.9">QSPI_SCLK</text>
</g>
<text font-size="1.8" fill="#008400" x="49.8" y="36.4">R44</text>
<g font-size="1.8" fill="#0000c2">
<text x="240" y="62.1">V_bat_max=25 V</text>
<text x="240" y="66.2">25V-&gt;3V</text>
<text x="240" y="68.3">R1=100k</text>
<text x="240" y="70.3">R2=15k</text>
<text x="240" y="72.4">(R2)/(R1+R2)*25=3.26V</text>
<text x="240" y="139.7">C_L=18pF</text>
<text x="240" y="141.8">f_tolerance = 20 ppm</text>
<text x="240" y="143.9">stability over temp = 30ppm</text>
<text x="240" y="145.9">R_ESR=50 ohms</text>
<text x="240" y="150">(C1*C2)/(C1+C2)+5pF =18pF</text>
<text x="240" y="152.1">C1=C2</text>
<text x="240" y="154.1">C1/2=13pF</text>
<text x="240" y="156.2">C1=26pF-&gt;27pF</text>
<text x="17.8" y="164.3">external memory</text>
</g>
<g font-size="1.8" fill="#848400">
<text x="106" y="77.1">SPI1_MISO</text>
<text x="106.9" y="82.2">SPI1_CLK</text>
<text x="108.1" y="79.6">SPI1_CS</text>
<text x="181.9" y="82.2">Vshunt2</text>
<text x="181.9" y="79.6">Vshunt1</text>
<text x="106" y="84.7">SPI1_MOSI</text>
<text x="109.3" y="89.8">ENC1B</text>
<text x="109.3" y="87.2">ENC1A</text>
<text x="181.9" y="84.7">UART0_EN</text>
<text x="181.9" y="89.8">MOTOR1_EN1</text>
<text x="181.9" y="87.2">MOTOR1_PWM1</text>
<text x="109.3" y="94.9">ENC2B</text>
<text x="109.3" y="92.3">ENC2A</text>
<text x="181.9" y="94.9">MOTOR1_PWM2</text>
<text x="181.9" y="92.3">MOTOR1_EN2</text>
<text x="106" y="99.9">SPI2_MISO</text>
<text x="181.9" y="99.9">MOTOR2_PWM1</text>
<text x="106" y="107.6">SPI2_MOSI</text>
<text x="106.9" y="105">SPI2_CLK</text>
<text x="108.1" y="102.5">SPI2_CS</text>
<text x="181.9" y="105">MOTOR2_EN2</text>
<text x="181.9" y="107.6">MOTOR2_PWM2</text>
<text x="181.9" y="102.5">MOTOR2_EN1</text>
<text x="163.2" y="132.8" transform="rotate(-90 163.2 132.8)">UART0_TX</text>
<text x="165.7" y="133" transform="rotate(-90 165.7 133)">UART0_RX</text>
</g>
</svg>
